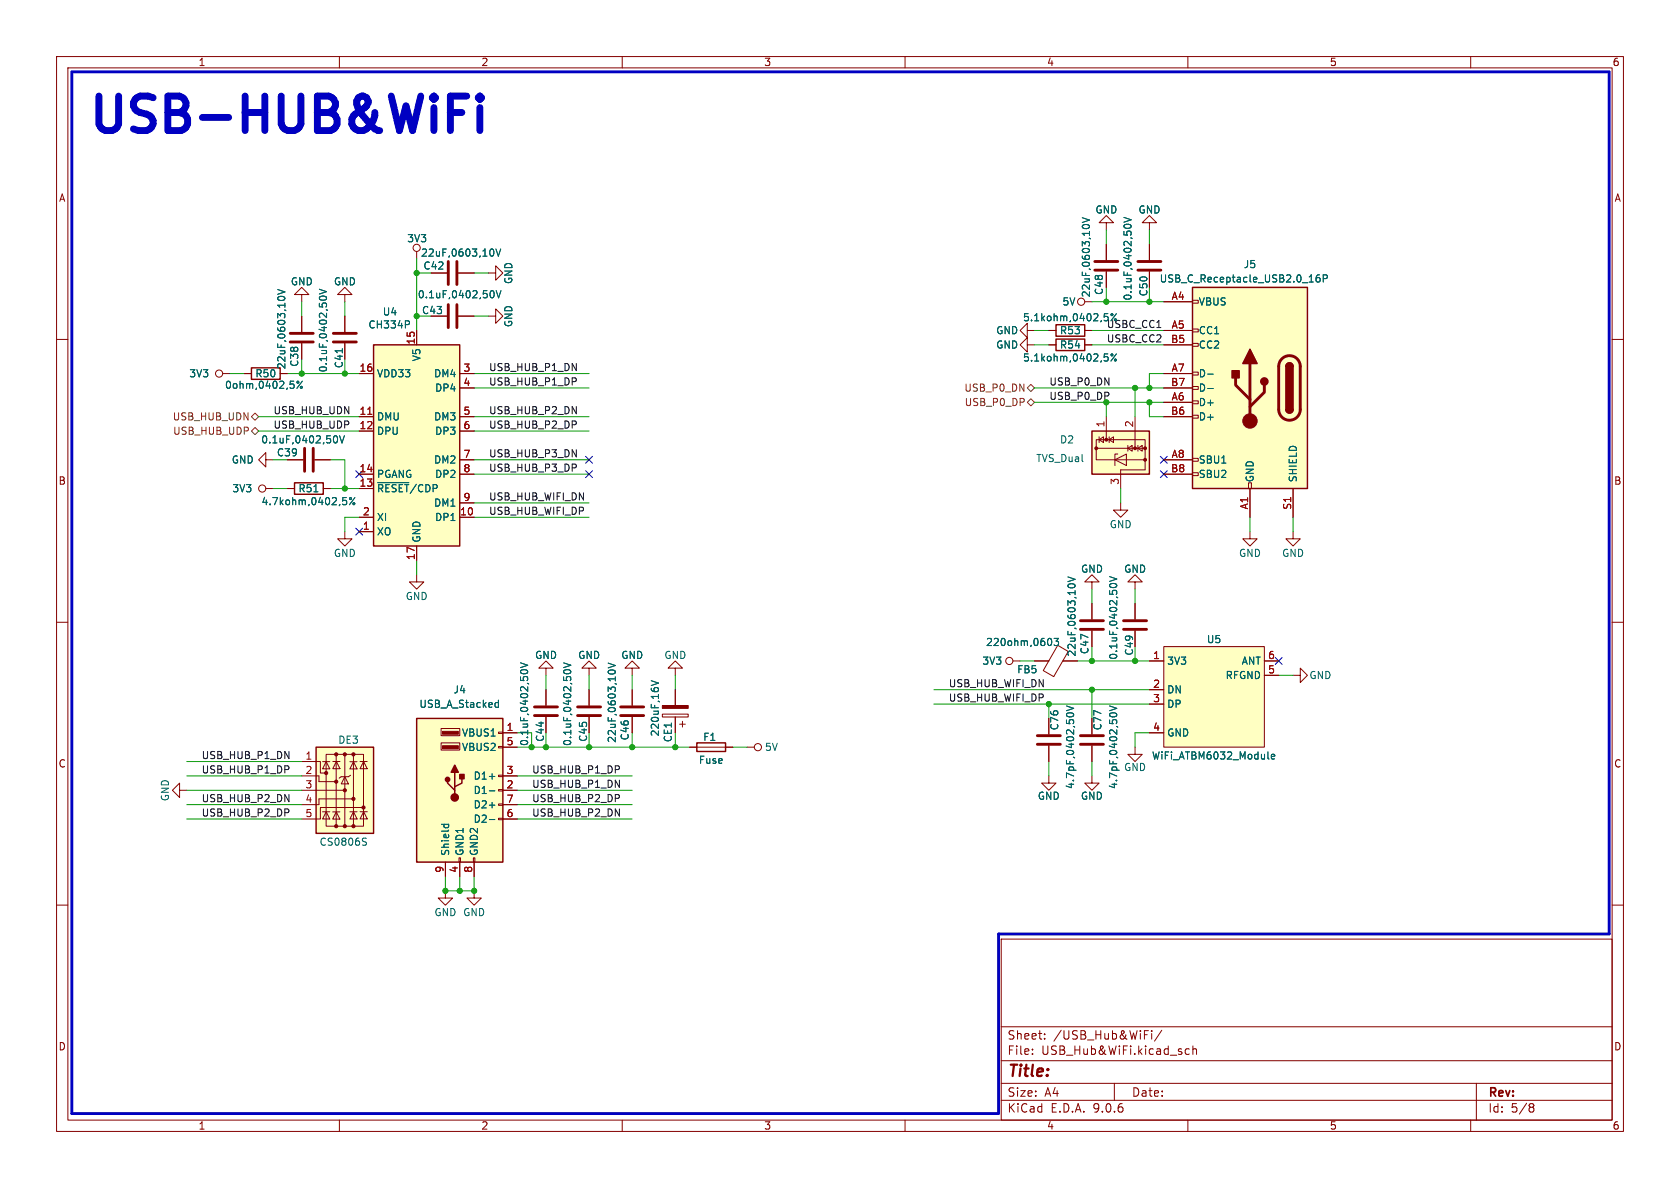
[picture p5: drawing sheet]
<svg xmlns="http://www.w3.org/2000/svg" width="297mm" height="210mm" viewBox="0 0 297 210" stroke-linecap="round" stroke-linejoin="round" font-family="sans-serif">
<g fill="none" stroke="#840000" stroke-width=".18">
<path d="M10 10h277v190h-277zM12 12h273v186h-273zM60 10v2M110 10v2M160 10v2M210 10v2M260 10v2M73.7 44.5v1.2M181.6 58.4v-1.2l-1.3 1.2 1.3 1.3v-1.3h1.3M10 60h2M285 60h2M47 81.3v-1.3l-1.3 1.3 1.3 1.3v-1.3h1.3"/>
<path d="M47 86.4h1.3M61 94v1.3h1.2l-1.2 1.2-1.3-1.2h1.3M221 94v1.3h1.2l-1.2 1.2-1.3-1.2h1.3M228.6 94v1.3h1.3l-1.3 1.2-1.3-1.2h1.3M10 110h2M228.6 119.4h1.3v-1.3l1.2 1.3-1.2 1.3v-1.3M285 110h2M10 160h2M177 166h108v32h-108zM285 160h2M60 198v2M110 198v2"/>
<path d="M160 198v2M177 194.5h108M177 191.5h108M177 187.5h108M177 181.5h108M182.5 186.3v.1M182.5 185.5v.1M184.7 183.6v.1M184.7 182.8v.1M197 191.5v3M202.3 182.2h.7M203.6 182.2v.1"/>
<path d="M203.6 182.7v1M205.4 182.1l-1.3 2M210 198v2M210.2 185.5l-.4-.1-.3 .3v.4l.2 .2h.5M210.9 185.5l.2-.1 .4 .1v.9M210.9 184.9v1.5M260 198v2M261 191.5v6.5M270.6 195.1l.4 .1 .2 .2-.3 .3M270.6 195.7h.3M270.9 195.7l.2 .2 .1 .4-.2 .2-.4 .1"/>
<circle cx="73.7" cy="43.8" r=".63"/>
<circle cx="46.4" cy="86.4" r=".63"/>
</g>
<path d="M55.9 132.1h10.1v15.2h-10.1z" fill="#ffffc2"/>
<g fill="none" stroke="#840000" stroke-width=".18">
<path d="M39.4 66h1.2M50.8 86.4h1.3M57.1 86.4h1.3M96.5 118.1h1.3l-1.3-1.3-1.3 1.3h1.3v1.3M193 102.9h1.3l-1.3-1.3-1.2 1.3h1.2v1.2M31.7 139.7v-1.3l-1.2 1.3 1.2 1.3v-1.3h1.3M53.3 134.6h3.3v2.1h1.1M53.3 137.2h3.1v1h3M53.3 139.7h7.7M57 134.6h1.3M57.7 133.4h6.6v12.7h-6.6zM57.7 134.6l.6 1.3h-1.3z"/>
<path d="M58.8 134.6h1.3M59.4 133.4v12.7M59.5 134.6l.6 1.3h-1.3zM61 133.4v12.7M61 137.3l.6 1.3h-1.3zM61.9 134.7h1.2M62 137l-.4 .3h-1.3l-.4 .3M62.5 133.4v12.7M62.5 134.7l.6 1.2h-1.2zM63.6 134.6h1.3M64.3 134.6l.6 1.3h-1.3zM96.5 121.9v2.8"/>
<path d="M96.5 126.7v2.8M185.4 137.2v1.2h1.3l-1.3 1.3-1.3-1.3h1.3M185.4 127v2.8M185.4 131.8v2.8M193 137.2v1.2h1.3l-1.3 1.3-1.2-1.3h1.2M193 127v2.8M193 131.8v2.8M200.7 132.1v1.3h1.2l-1.2 1.2-1.3-1.2h1.3M57 143.5h1.3M57.7 143.5l.6 1.3h-1.3zM58.8 143.5h1.3M59.4 143.5l.7 1.3h-1.3z"/>
<path d="M61.9 143.5h1.2M62.5 141.2h-6.1v1h-3.1M62.5 143.5l.6 1.3h-1.2zM63.7 143.5h1.2M64.3 142.7h-7.7v2.1h-3.3M64.3 143.5l.6 1.3h-1.2zM78.7 157.5v1.3h1.3l-1.3 1.2-1.2-1.2h1.2M83.8 157.5v1.3h1.3l-1.3 1.2-1.3-1.2h1.3"/>
<circle cx="38.7" cy="66" r=".63"/>
</g>
<path d="M52.1 85.3h5v2.1h-5zM55.9 132.1h10.1v15.2h-10.1z" fill="none" stroke="#840000" stroke-width=".25"/>
<g fill="#840000" stroke="#840000" stroke-width=".18">
<circle cx="57.7" cy="136.7" r=".28"/>
<circle cx="59.4" cy="133.4" r=".28"/>
<circle cx="59.4" cy="138.2" r=".28"/>
<circle cx="59.4" cy="146.1" r=".28"/>
<circle cx="61" cy="133.4" r=".28"/>
<circle cx="61" cy="139.7" r=".28"/>
<circle cx="61" cy="146.1" r=".28"/>
<circle cx="62.5" cy="133.4" r=".28"/>
<circle cx="62.5" cy="141.2" r=".28"/>
<circle cx="62.5" cy="146.1" r=".28"/>
<circle cx="64.3" cy="142.7" r=".28"/>
</g>
<g fill="none" stroke="#006464" stroke-width=".18">
<path d="M55.5 86.9h.7M60.6 88h.6M60.7 88.4h.4l.2 .3-.1 .5h-.5M62.7 88l-.9 1.2M92 118.8a.68 .68 0 0 1 .7-.4 .68 .68 0 0 1 .6 .4M92 117.2l1.3 .4-1.3 .4M188.5 126.4a.68 .68 0 0 1 .7-.4 .68 .68 0 0 1 .6 .4M188.5 124.8l1.3 .4-1.3 .4M196.2 126.4a.68 .68 0 0 1 .6-.4 .68 .68 0 0 1 .6 .4M196.2 124.8l1.2 .4-1.2 .4M64.3 148.8l.4 .1 .1 .3-.3 .2h-.3M64.3 148.2h.5"/>
<circle cx="62" cy="88.1" r=".18"/>
<circle cx="62.6" cy="89" r=".18"/>
</g>
<path d="M94.5 125h4.1M94.5 126.5h4.1M183.4 131.6h4.1M183.4 130h4.1M191 131.6h4.1M191 130h4.1" fill="none" stroke="#840000" stroke-width=".51"/>
<path d="M193 76.2h10.2v7.6h-10.2z" fill="#ffffc2"/>
<path d="M44.4 65h5.1v2.1h-5.1zM193 76.2h10.2v7.6h-10.2z" fill="none" stroke="#840000" stroke-width=".25"/>
<g fill="none" stroke="#840000" stroke-width=".18">
<path d="M43.2 66h1.2M49.5 66h1.3M193.8 77.7h8.6v3.6h-8.6zM193.8 79.2h8.6M194.3 77.7l.8-.5v1zM194.3 77.2v1M195.6 73.7v4M196.1 77.7l.7-.5v1zM196.1 77.2v1M199.4 79.2l.8-.5v1.1zM199.4 78.7v1.1M200.7 73.7v5.5"/>
<path d="M201.2 79.2l.7-.5v1.1zM201.2 78.7v1.1M197.1 81.3l2-1v2zM197.6 80.3h-.5v2M202.4 81.3v1.8h-4.3v3.3M193 106.7v2.8M193 111.5v2.8M200.7 102.9h1.2l-1.2-1.3-1.3 1.3h1.3v1.2M200.7 106.7v2.8M200.7 111.5v2.8"/>
</g>
<g fill="#840000" stroke="#840000" stroke-width=".18">
<circle cx="195.6" cy="77.7" r=".25"/>
<circle cx="193.8" cy="79.2" r=".25"/>
<circle cx="200.7" cy="79.2" r=".25"/>
<circle cx="202.4" cy="79.2" r=".25"/>
<circle cx="202.4" cy="81.3" r=".25"/>
</g>
<g fill="none" stroke="#006464" stroke-width=".18">
<path d="M53.4 67.4l-.9 1.3M188.8 103.6a.68 .68 0 0 1 .6-.4 .68 .68 0 0 1 .7 .4M188.8 102l1.3 .4-1.3 .4M196.2 103.6a.68 .68 0 0 1 .6-.5 .68 .68 0 0 1 .6 .5M196.2 101.9l1.2 .5-1.2 .4"/>
<circle cx="52.7" cy="67.6" r=".18"/>
<circle cx="53.3" cy="68.5" r=".18"/>
</g>
<path d="M191 109.7h4.1M191 111.3h4.1M198.6 109.7h4.1M198.6 111.3h4.1" fill="none" stroke="#840000" stroke-width=".51"/>
<path d="M66 61h15.3v35.5h-15.3z" fill="#ffffc2"/>
<path d="M186.7 59.9h5.1v2.1h-5.1zM66 61h15.3v35.5h-15.3z" fill="none" stroke="#840000" stroke-width=".25"/>
<g fill="none" stroke="#840000" stroke-width=".18">
<path d="M73.7 58.4v2.6M191.8 53.3h1.2M63.5 66h2.5M63.5 73.7h2.5M63.5 76.2h2.5M81.3 66h2.5M81.3 73.7h2.5M81.3 76.2h2.5M81.3 68.6h2.5M185.4 61h1.3M191.8 61h1.2M63.5 83.8h2.5"/>
<path d="M63.5 86.4h2.5M63.5 91.4h2.5M63.5 94h2.5M73.7 96.5v2.6M81.3 83.8h2.5M81.3 91.4h2.5M81.3 81.3h2.5M81.3 88.9h2.5M198.1 88.9v1.3h1.3l-1.3 1.2-1.3-1.2h1.3M182.9 116.8h2.5M187 114.1l1.8 1.1-2.5 4.4-1.9-1.1zM187.9 116.8h2.6"/>
<circle cx="191.1" cy="53.3" r=".63"/>
</g>
<path d="M65 73.2h.7" fill="none" stroke="#a90000" stroke-width=".18"/>
<g fill="none" stroke="#006464" stroke-width=".18">
<path d="M72.2 56.7l.2 .3-.1 .3-.1 .1M195.2 62.6h.7M195.4 63h.3l.2 .3-.1 .5h-.4M197.4 62.6l-1 1.2M66.8 85.3h5.5M185.5 112.8a.68 .68 0 0 1 .4 .7 .68 .68 0 0 1-.4 .6M186.4 112.8h.7l-.4 .5 .4 .2v.5l-.2 .1-.5-.1"/>
<circle cx="196.6" cy="62.7" r=".18"/>
<circle cx="197.2" cy="63.6" r=".18"/>
</g>
<path d="M205.7 114.3h17.8v17.8h-17.8z" fill="#ffffc2"/>
<path d="M185.4 58.4h1.3M191.8 58.4h1.2M203.2 116.8h2.5M205.7 114.3h17.8v17.8h-17.8zM223.5 116.8h2.6M223.5 119.4h2.6M203.2 121.9h2.5M203.2 124.5h2.5M203.2 129.5h2.5" fill="none" stroke="#840000" stroke-width=".18"/>
<g fill="none" stroke="#006464" stroke-width=".18">
<path d="M195.2 55.4h.7M195.4 55.9h.3l.2 .3M197.4 55.4l-1 1.3M224.2 134.1l.1 .1M224.8 133.8l.6-.2-.1-.2-.4-.1-.1 .2v.6h.5"/>
<circle cx="196.6" cy="55.6" r=".18"/>
</g>
<path d="M186.7 57.4h5.1v2h-5.1z" fill="none" stroke="#840000" stroke-width=".25"/>
<path d="M73.7 127h15.2v25.4h-15.2z" fill="#ffffc2"/>
<path d="M73.7 127h15.2v25.4h-15.2zM79.1 137.8v.6l1.3 1.3v.6M80.4 136.5v2.6M81.7 137.2v1.2l-1.3 .7v.6" fill="none" stroke="#840000" stroke-width=".25"/>
<g fill="#840000" stroke="#840000" stroke-width=".25">
<path d="M80.4 135.3l.6 1.2h-1.2z"/>
<path d="M81.3 136.9h.7v.8h-.7z"/>
<circle cx="79.1" cy="137.8" r=".38"/>
<circle cx="80.4" cy="141" r=".63"/>
</g>
<g fill="#840000" stroke="#840000" stroke-width=".18">
<path d="M78.2 129.3h2.8v.5h-2.8z"/>
<path d="M78.2 131.8h2.8v.5h-2.8z"/>
</g>
<g fill="none" stroke="#840000" stroke-width=".18">
<path d="M195.6 39.4h1.2l-1.2-1.3-1.3 1.3h1.3v1.2M203.2 39.4h1.3l-1.3-1.3-1.3 1.3h1.3v1.2M53.3 52.1h1.3l-1.3-1.3-1.2 1.3h1.2v1.2M53.3 55.9v2.8M61 52.1h1.2l-1.2-1.3-1.3 1.3h1.3v1.2M61 55.9v2.8M76.2 55.9h2.8M76.2 48.3h2.8M81 55.9h2.8M81 48.3h2.8M195.6 43.2v2.8M195.6 48v2.8"/>
<path d="M203.2 43.2v2.8M203.2 48v2.8M53.3 60.7v2.8M61 60.7v2.8M181.6 61v-1.3l-1.3 1.3 1.3 1.2v-1.2h1.3M104.1 118.1h1.3l-1.3-1.3-1.2 1.3h1.2v1.3M111.8 118.1h1.2l-1.2-1.3-1.3 1.3h1.3v1.3M78 128.8h3.3v1.2h-3.3zM78 131.3h3.3v1.3h-3.3zM88.1 129.4h.8v.3h-.8zM88.1 132h.8v.2h-.8zM88.1 137h.8v.3h-.8z"/>
<path d="M88.1 139.6h.8v.2h-.8zM88.9 129.5h2.5M88.9 132.1h2.5M88.9 137.2h2.5M88.9 139.7h2.5M104.1 121.9v2.8M104.1 126.7v2.8M111.8 121.9v2.8M111.8 126.7v2.8M78.7 152.4v2.5M81.2 151.6h.2v.8h-.2zM81.3 152.4v2.5"/>
<path d="M83.7 151.6h.2v.8h-.2zM83.8 152.4v2.5M88.1 142.1h.8v.3h-.8zM88.1 144.7h.8v.2h-.8zM88.9 142.2h2.5M88.9 144.8h2.5"/>
</g>
<g fill="none" stroke="#006464" stroke-width=".18">
<path d="M191.3 38.5l1.3 .4-1.3 .4M198.7 38.4l1.3 .5-1.3 .4M49.1 52.8a.68 .68 0 0 1 .6-.4 .68 .68 0 0 1 .7 .4M49.1 51.2l1.3 .4-1.3 .4M56.5 52.8a.68 .68 0 0 1 .6-.5 .68 .68 0 0 1 .6 .5M56.5 51.1l1.2 .5-1.2 .4M86.9 44a.68 .68 0 0 1 .4 .6 .68 .68 0 0 1-.4 .7M86.9 51.4a.68 .68 0 0 1 .5 .6 .68 .68 0 0 1-.5 .6M87.7 44l.4 1.3 .4-1.3M87.7 51.4l.4 1.2 .5-1.2M191.3 40.1a.68 .68 0 0 1 .7-.4 .68 .68 0 0 1 .6 .4M198.7 40.1a.68 .68 0 0 1 .6-.5 .68 .68 0 0 1 .7 .5"/>
<path d="M60.5 61.6v.8M99.6 118.8a.68 .68 0 0 1 .7-.4 .68 .68 0 0 1 .6 .4M99.6 117.2l1.3 .4-1.3 .4M107.5 118.9a.68 .68 0 0 1 .6-.5 .68 .68 0 0 1 .7 .5M107.5 117.2l1.3 .4-1.3 .5M86.5 137.3h1M86.5 139.8h1M87.6 125h.5M87.6 124.3h.5M88.1 123.8v1.2M78 145.7h1.3M78.5 145.7v.4"/>
<path d="M79.3 145.7v.4M86.5 142.3h1M86.5 144.9h1"/>
</g>
<g fill="none" stroke="#840000" stroke-width=".51">
<path d="M51.3 58.9h4.1M58.9 58.9h4.1M79.2 46.2v4.1M79.2 53.8v4.1M80.8 46.2v4.1M80.8 53.8v4.1M193.5 46.2h4.1M193.5 47.8h4.1M201.2 46.2h4M201.2 47.8h4M51.3 60.5h4.1M58.9 60.5h4.1"/>
<path d="M102.1 125h4.1M102.1 126.5h4.1M109.7 125h4.1M109.7 126.5h4.1"/>
</g>
<path d="M210.8 50.8h20.3v35.6h-20.3z" fill="#ffffc2"/>
<g fill="none" stroke="#840000" stroke-width=".18">
<path d="M53.3 55.9v2.8M61 55.9v2.8M73.7 58.4v2.6M76.2 55.9h2.8M76.2 48.3h2.8M81 55.9h2.8M81 48.3h2.8M86.4 55.9h1.2v-1.3l1.3 1.3-1.3 1.3v-1.3M86.4 48.3h1.2v-1.3l1.3 1.3-1.3 1.2v-1.2M185.4 58.4h1.3M191.8 58.4h1.2M195.6 43.2v2.8"/>
<path d="M195.6 48v2.8M203.2 43.2v2.8M203.2 48v2.8M205.7 53.3h5.1M205.7 58.4h5.1M210.8 53.1h1v.5h-1zM210.8 58.2h1v.5h-1zM43.2 66h1.2M49.5 66h1.3M53.3 60.7v2.8M61 60.7v2.8M63.5 66h2.5"/>
<path d="M63.5 73.7h2.5M63.5 76.2h2.5M81.3 66h2.5M81.3 68.6h2.5M81.3 73.7h2.5M81.3 76.2h2.5M185.4 61h1.3M191.8 61h1.2M205.7 61h5.1M205.7 66h5.1M205.7 68.6h5.1M205.7 71.1h5.1"/>
<path d="M205.7 73.7h5.1M210.8 60.7h1v.5h-1zM210.8 65.8h1v.5h-1zM210.8 68.3h1v.5h-1zM210.8 70.9h1v.5h-1zM210.8 73.4h1v.5h-1zM50.8 81.3h2.8M50.8 86.4h1.3M55.6 81.3h2.8M57.1 86.4h1.3M63.5 83.8h2.5M63.5 86.4h2.5"/>
<path d="M63.5 91.4h2.5M63.5 94h2.5M73.7 96.5v2.6M81.3 81.3h2.5M81.3 83.8h2.5M81.3 91.4h2.5M81.3 88.9h2.5M205.7 81.3h5.1M205.7 83.8h5.1M210.8 81h1v.5h-1zM210.8 83.6h1v.5h-1zM220.7 85.3h.5v1.1h-.5z"/>
<path d="M221 86.4v5M228.6 86.4v5M73.7 101.6v1.3h1.2l-1.2 1.2-1.3-1.2h1.3M119.4 118.1h1.2l-1.2-1.3-1.3 1.3h1.3v1.3M179.1 116.8h1.2M182.9 116.8h2.5M188 116.8h2.5M193 106.7v2.8M193 111.5v2.8M200.7 106.7v2.8M200.7 111.5v2.8M203.2 116.8h2.5"/>
<path d="M223.5 116.8h2.6M223.5 119.4h2.6M88.9 132.1h2.5M88.9 129.5h2.5M88.9 137.2h2.5M88.9 139.7h2.5M96.5 121.9v2.8M96.5 126.7v2.8M104.1 121.9v2.8M104.1 126.7v2.8M111.8 121.9v2.8M111.8 126.7v2.8"/>
<path d="M117.1 126.2h4.6v.5h-4.6zM119.4 121.9v2.8M119.4 126.7v2.8M120.1 128h1.1M120.6 127.5v1M121.9 132.1h7.6M132.1 132.1h1.2M185.4 127v2.8M185.4 131.8v2.8M193 127v2.8M193 131.8v2.8M203.2 121.9h2.5"/>
<path d="M203.2 124.5h2.5M203.2 129.5h2.5M78.7 152.4v2.5M81.3 152.4v2.5M83.8 152.4v2.5M88.9 142.2h2.5M88.9 144.8h2.5"/>
<circle cx="178.4" cy="116.8" r=".63"/>
<circle cx="134" cy="132.1" r=".63"/>
</g>
<path d="M210.8 50.8h20.3v35.6h-20.3zM227.3 64.8a.64 .64 0 0 1 .7-.7 .64 .64 0 0 1 .6 .7M227.3 72.4a.64 .64 0 0 0 .7 .6 .64 .64 0 0 0 .6-.6M123.2 131.3h5.1v1.5h-5.1z" fill="none" stroke="#840000" stroke-width=".25"/>
<path d="M53.8 79.2v4.1M55.4 79.2v4.1M218.4 66.8v1.3l2.6 2.5M221 64.3v10.1M223.5 68.1v1.2l-2.5 2.6M226.6 63.4a1.9 1.9 0 0 1 2.1-.4 1.9 1.9 0 0 1 1.2 1.8v7.6a1.91 1.91 0 0 1-1.9 1.9 1.91 1.91 0 0 1-1.9-1.9v-7.8l.1-.6z" fill="none" stroke="#840000" stroke-width=".51"/>
<g fill="#840000" stroke="#840000" stroke-width=".25">
<path d="M227.3 64.8h1.3v7.6h-1.3z"/>
<path d="M227.5 64.3a.64 .64 0 0 1 .7-.1 .64 .64 0 0 1 .4 .6h-1.3z"/>
<path d="M227.3 72.4h1.3a.64 .64 0 0 1-.6 .6 .64 .64 0 0 1-.7-.6z"/>
<path d="M221 61.7l1.2 2.6h-2.5z"/>
<path d="M217.8 65.5h1.3v1.3h-1.3z"/>
<circle cx="223.5" cy="67.4" r=".63"/>
</g>
<g fill="#840000" stroke="#840000" stroke-width=".18">
<path d="M117.1 124.7h4.6v.5h-4.6z"/>
<circle cx="221" cy="74.4" r="1.27"/>
</g>
<g fill="none" stroke="#006464" stroke-width=".18">
<path d="M191.3 38.5l1.3 .4-1.3 .4M198.7 38.4l1.3 .5-1.3 .4M49.1 52.8a.68 .68 0 0 1 .6-.4 .68 .68 0 0 1 .7 .4M49.1 51.2l1.3 .4-1.3 .4M56.5 52.8a.68 .68 0 0 1 .6-.5 .68 .68 0 0 1 .6 .5M56.5 51.1l1.2 .5-1.2 .4M72.2 56.7l.2 .3-.1 .3-.1 .1M86.9 44a.68 .68 0 0 1 .4 .6 .68 .68 0 0 1-.4 .7M86.9 51.4a.68 .68 0 0 1 .5 .6 .68 .68 0 0 1-.5 .6M87.7 44l.4 1.3 .4-1.3M87.7 51.4l.4 1.2 .5-1.2M191.3 40.1a.68 .68 0 0 1 .7-.4 .68 .68 0 0 1 .6 .4"/>
<path d="M195.2 55.4h.7M195.4 55.9h.3l.2 .3M197.4 55.4l-1 1.3M198.7 40.1a.68 .68 0 0 1 .6-.5 .68 .68 0 0 1 .7 .5M233.3 48.6h-.4a.86 .86 0 0 0 0 1.3l.4-.2 .1-.4-.3-.2h-.2l-.2 .2M233.9 49.3l.6-.1 .2-.2-.1-.3-.7-.1v1.3M53.4 67.4l-.9 1.3M59.2 77a.68 .68 0 0 1 .5 .7 .68 .68 0 0 1-.5 .6M60 77l.5 1.3 .4-1.3M60.5 61.6v.8M195.2 62.6h.7M195.4 63h.3l.2 .3-.1 .5h-.4"/>
<path d="M197.4 62.6l-1 1.2M213.5 66.1h1M213.5 68.7h1M55.5 86.9h.7M60.6 88h.6M60.7 88.4h.4l.2 .3-.1 .5h-.5M62.7 88l-.9 1.2M66.8 85.3h5.5M92 118.8a.68 .68 0 0 1 .7-.4 .68 .68 0 0 1 .6 .4M92 117.2l1.3 .4-1.3 .4M99.6 118.8a.68 .68 0 0 1 .7-.4 .68 .68 0 0 1 .6 .4M99.6 117.2l1.3 .4-1.3 .4"/>
<path d="M107.5 118.9a.68 .68 0 0 1 .6-.5 .68 .68 0 0 1 .7 .5M107.5 117.2l1.3 .4-1.3 .5M185.5 112.8a.68 .68 0 0 1 .4 .7 .68 .68 0 0 1-.4 .6M186.4 112.8h.7l-.4 .5 .4 .2v.5l-.2 .1-.5-.1M188.8 103.6a.68 .68 0 0 1 .6-.4 .68 .68 0 0 1 .7 .4M188.8 102l1.3 .4-1.3 .4M196.2 103.6a.68 .68 0 0 1 .6-.5 .68 .68 0 0 1 .6 .5M196.2 101.9l1.2 .5-1.2 .4M86.5 137.3h1M86.5 139.8h1M87.6 125h.5M87.6 124.3h.5"/>
<path d="M88.1 123.8v1.2M115.1 120.3l1.3 .5-1.3 .4M188.5 126.4a.68 .68 0 0 1 .7-.4 .68 .68 0 0 1 .6 .4M188.5 124.8l1.3 .4-1.3 .4M196.2 126.4a.68 .68 0 0 1 .6-.4 .68 .68 0 0 1 .6 .4M196.2 124.8l1.2 .4-1.2 .4M224.2 134.1l.1 .1M224.8 133.8l.6-.2-.1-.2-.4-.1-.1 .2v.6h.5M78 145.7h1.3M78.5 145.7v.4M79.3 145.7v.4M86.5 142.3h1"/>
<path d="M86.5 144.9h1"/>
<circle cx="196.6" cy="55.6" r=".18"/>
<circle cx="52.7" cy="67.6" r=".18"/>
<circle cx="53.3" cy="68.5" r=".18"/>
<circle cx="196.6" cy="62.7" r=".18"/>
<circle cx="197.2" cy="63.6" r=".18"/>
<circle cx="62" cy="88.1" r=".18"/>
<circle cx="62.6" cy="89" r=".18"/>
</g>
<path d="M44.4 73.7l.7-.7 .6 .7-.6 .6zM44.4 76.2l.7-.6 .6 .6-.6 .6zM181.6 71.1l.6-.6 .7 .6-.7 .7zM181.6 68.6l.6-.7 .7 .7-.7 .6z" fill="none" stroke="#725600" stroke-width=".18"/>
<path d="M101.8 74.5v.5M101.8 66.9v.4M101.8 82.2v.4M51 135.5v.4M109.4 135.5v.4M51 143.1v.4M109.4 140.6v.4" fill="none" stroke="#0f0f0f" stroke-width=".18"/>
<path d="M12.7 12.7h271.8v152.4h-108v31.8h-163.8z" fill="none" stroke="#0000c2" stroke-width=".51"/>
<g fill="none" stroke="#009600" stroke-width=".18">
<path d="M53.3 53.3v2.6M61 53.3v2.6M73.7 48.3h2.5M73.7 45.7v12.7M73.7 55.9h2.5M83.8 48.3h2.6M83.8 55.9h2.6M182.9 58.4h2.5M193 58.4h12.7M193 53.3h12.7M195.6 40.6v2.6M195.6 50.8v2.5"/>
<path d="M203.2 40.6v2.6M203.2 50.8v2.5M40.6 66h2.6M45.7 73.7h17.8M45.7 76.2h17.8M50.8 66h12.7M53.3 63.5v2.5M61 63.5v2.5M83.8 66h20.3M83.8 68.6h20.3M83.8 73.7h20.3M83.8 76.2h20.3"/>
<path d="M182.9 61h2.5M182.9 71.1h22.8M182.9 68.6h22.8M193 61h12.7M195.6 71.1v2.6M200.7 68.6v5.1M203.2 71.1v2.6h2.5M205.7 66h-2.5v2.6M48.3 81.3h2.5M48.3 86.4h2.5M58.4 81.3h2.6v5.1M58.4 86.4h5.1"/>
<path d="M63.5 91.4h-2.5v2.6M73.7 99.1v2.5M83.8 91.4h20.3M83.8 81.3h20.3M83.8 88.9h20.3M83.8 83.8h20.3M198.1 86.4v2.5M221 91.4v2.6M228.6 91.4v2.6M96.5 119.4v2.5M104.1 119.4v2.5M111.8 119.4v2.5"/>
<path d="M119.4 119.4v2.5M180.3 116.8h2.6M190.5 116.8h12.7M193 104.1v2.6M193 114.3v2.5M200.7 104.1v2.6M200.7 114.3v2.5M226.1 119.4h2.5M33 137.2h20.3M33 139.7h20.3M33 134.6h20.3M91.4 137.2h20.4"/>
<path d="M91.4 139.7h20.4M91.4 132.1h30.5M91.4 129.5h2.6M96.5 129.5v2.6M104.1 129.5v2.6M111.8 129.5v2.6M119.4 129.5v2.6M129.5 132.1h2.6M165.1 124.5h38.1M165.1 121.9h38.1M185.4 124.5v2.5M185.4 134.6v2.6"/>
<path d="M193 121.9v5.1M193 134.6v2.6M203.2 129.5h-2.5v2.6M33 144.8h20.3M33 142.2h20.3M78.7 154.9v2.6h5.1v-2.6M81.3 154.9v2.6M91.4 144.8h20.4M91.4 142.2h20.4"/>
</g>
<g fill="none" stroke="#000084" stroke-width=".18">
<path d="M62.9 83.2l1.2 1.2M62.9 93.4l1.2 1.2M64.1 83.2l-1.2 1.2M64.1 93.4l-1.2 1.2M103.5 83.2l1.2 1.2M103.5 80.7l1.2 1.2M104.7 83.2l-1.2 1.2M104.7 80.7l-1.2 1.2M205.1 83.2l1.2 1.2M205.1 80.7l1.2 1.2M206.3 83.2l-1.2 1.2M206.3 80.7l-1.2 1.2"/>
<path d="M225.5 116.2l1.2 1.2M226.7 116.2l-1.2 1.2"/>
</g>
<path d="M79.6 19.9h2M79.6 17h2.9M84.8 17v.6M84.8 19v4.1M84.8 17l-.3 .3 .3 .3M84.8 17l.3 .3-.3 .3" fill="none" stroke="#0000c2" stroke-width="1.2"/>
<path d="M65 73.2h.7" fill="none" stroke="#a90000" stroke-width=".18"/>
<g fill="#009600" stroke="#009600" stroke-width=".18">
<circle cx="73.7" cy="48.3" r=".46"/>
<circle cx="61" cy="86.4" r=".46"/>
<circle cx="61" cy="66" r=".46"/>
<circle cx="73.7" cy="55.9" r=".46"/>
<circle cx="53.3" cy="66" r=".46"/>
<circle cx="83.8" cy="157.5" r=".46"/>
<circle cx="96.5" cy="132.1" r=".46"/>
<circle cx="94" cy="132.1" r=".46"/>
<circle cx="78.7" cy="157.5" r=".46"/>
<circle cx="81.3" cy="157.5" r=".46"/>
<circle cx="104.1" cy="132.1" r=".46"/>
<circle cx="111.8" cy="132.1" r=".46"/>
<circle cx="193" cy="121.9" r=".46"/>
<circle cx="185.4" cy="124.5" r=".46"/>
<circle cx="193" cy="116.8" r=".46"/>
<circle cx="200.7" cy="116.8" r=".46"/>
<circle cx="119.4" cy="132.1" r=".46"/>
<circle cx="195.6" cy="53.3" r=".46"/>
<circle cx="203.2" cy="71.1" r=".46"/>
<circle cx="203.2" cy="68.6" r=".46"/>
<circle cx="200.7" cy="68.6" r=".46"/>
<circle cx="203.2" cy="53.3" r=".46"/>
</g>
<text font-size="8.5" fill="#0000c2" x="15.2" y="25.2">USB-HUB&amp;WiFi</text>
<text font-size="2.8" fill="#840000" x="178" y="190.9">Title:</text>
<g font-size="2.1" fill="#840000">
<text x="178" y="184">Sheet:</text>
<text x="186.2" y="184">/USB_Hub&amp;WiFi/</text>
<text x="178" y="186.7">File:</text>
<text x="184.1" y="186.7">USB_Hub&amp;WiFi.kicad_sch</text>
<text x="178" y="196.9">KiCad</text>
<text x="178" y="194.1">Size:</text>
<text x="184.7" y="194.1">A4</text>
<text x="185.7" y="196.9">E.D.A.</text>
<text x="193.3" y="196.9">9.0.6</text>
<text x="200" y="194.1">Date:</text>
<text x="263" y="194.3">Rev:</text>
<text x="263" y="196.9">Id:</text>
<text x="267.1" y="196.9">5/8</text>
</g>
<g font-size="1.8" fill="#840000">
<text x="35" y="11.9">1</text>
<text x="85" y="11.9">2</text>
<text x="135" y="11.9">3</text>
<text x="185" y="11.9">4</text>
<text x="235" y="11.9">5</text>
<text x="285" y="11.9">6</text>
<text x="10.3" y="35.9">A</text>
<text x="285.3" y="35.9">A</text>
<text x="10.3" y="85.9">B</text>
<text x="285.3" y="85.9">B</text>
<text x="10.3" y="135.9">C</text>
<text x="285.3" y="135.9">C</text>
<text x="10.3" y="185.9">D</text>
<text x="285.3" y="185.9">D</text>
<text x="35" y="199.9">1</text>
<text x="85" y="199.9">2</text>
<text x="135" y="199.9">3</text>
<text x="185" y="199.9">4</text>
<text x="235" y="199.9">5</text>
<text x="285" y="199.9">6</text>
</g>
<g font-size="1.8" fill="#006464">
<text x="193.6" y="37.9">GND</text>
<text x="201.2" y="37.9">GND</text>
<text x="71.9" y="43">3V3</text>
<text x="74.3" y="45.6">22uF,0603,10V</text>
<text x="74.8" y="47.9">C42</text>
<text x="219.8" y="47.6">J5</text>
<text x="51.3" y="50.6">GND</text>
<text x="58.9" y="50.6">GND</text>
<text x="73.8" y="52.9">0.1uF,0402,50V</text>
<text x="90.8" y="50.3" transform="rotate(-90 90.8 50.3)">GND</text>
<text x="192.9" y="52.7" transform="rotate(-90 192.9 52.7)">22uF,0603,10V</text>
<text x="195.2" y="52.2" transform="rotate(-90 195.2 52.2)">C48</text>
<text x="200.3" y="53.2" transform="rotate(-90 200.3 53.2)">0.1uF,0402,50V</text>
<text x="203" y="52.5" transform="rotate(-90 203 52.5)">C50</text>
<text x="204.9" y="50.1">USB_C_Receptacle_USB2.0_16P</text>
<text x="65" y="58.3">CH334P</text>
<text x="67.6" y="56">U4</text>
<text x="74.5" y="55.7">C43</text>
<text x="90.8" y="57.9" transform="rotate(-90 90.8 57.9)">GND</text>
<text x="176" y="59.3">GND</text>
<text x="180.8" y="57">5.1kohm,0402,5%</text>
<text x="187.3" y="59.3">R53</text>
<text x="187.7" y="54.2">5V</text>
<text x="195.6" y="58.1">USBC_CC1</text>
<text x="211.8" y="54.2">VBUS</text>
<text x="211.8" y="59.3">CC1</text>
<text x="50.6" y="65.4" transform="rotate(-90 50.6 65.4)">22uF,0603,10V</text>
<text x="52.9" y="64.9" transform="rotate(-90 52.9 64.9)">C38</text>
<text x="58" y="65.9" transform="rotate(-90 58 65.9)">0.1uF,0402,50V</text>
<text x="60.8" y="65.2" transform="rotate(-90 60.8 65.2)">C41</text>
<text x="74.5" y="64" transform="rotate(-90 74.5 64)">V5</text>
<text x="176" y="61.8">GND</text>
<text x="180.8" y="64.1">5.1kohm,0402,5%</text>
<text x="187.3" y="61.8">R54</text>
<text x="211.8" y="61.8">CC2</text>
<text x="33.4" y="66.9">3V3</text>
<text x="39.7" y="68.9">0ohm,0402,5%</text>
<text x="45" y="66.9">R50</text>
<text x="66.5" y="66.9">VDD33</text>
<text x="76.6" y="66.9">DM4</text>
<text x="76.8" y="69.4">DP4</text>
<text x="211.8" y="66.9">D-</text>
<text x="211.8" y="69.4">D-</text>
<text x="211.8" y="72">D+</text>
<text x="66.5" y="74.5">DMU</text>
<text x="66.5" y="77.1">DPU</text>
<text x="76.6" y="74.5">DM3</text>
<text x="76.8" y="77.1">DP3</text>
<text x="211.8" y="74.5">D+</text>
<text x="40.9" y="82.1">GND</text>
<text x="46.1" y="78.6">0.1uF,0402,50V</text>
<text x="48.9" y="80.9">C39</text>
<text x="76.6" y="82.1">DM2</text>
<text x="183.1" y="81.9">TVS_Dual</text>
<text x="187.3" y="78.6">D2</text>
<text x="211.8" y="82.1">SBU1</text>
<text x="41" y="87.2">3V3</text>
<text x="46.1" y="89.5">4.7kohm,0402,5%</text>
<text x="52.7" y="87.2">R51</text>
<text x="66.5" y="84.7">PGANG</text>
<text x="66.5" y="87.2">~{RESET}/CDP</text>
<text x="76.6" y="89.8">DM1</text>
<text x="76.8" y="84.7">DP2</text>
<text x="211.8" y="84.7">SBU2</text>
<text x="221.8" y="85.3" transform="rotate(-90 221.8 85.3)">GND</text>
<text x="229.5" y="85.3" transform="rotate(-90 229.5 85.3)">SHIELD</text>
<text x="66.5" y="92.3">XI</text>
<text x="66.5" y="94.8">XO</text>
<text x="76.8" y="92.3">DP1</text>
<text x="196.1" y="93.6">GND</text>
<text x="58.9" y="98.7">GND</text>
<text x="74.5" y="96" transform="rotate(-90 74.5 96)">GND</text>
<text x="191" y="101.4">GND</text>
<text x="198.6" y="101.4">GND</text>
<text x="218.9" y="98.7">GND</text>
<text x="226.6" y="98.7">GND</text>
<text x="71.6" y="106.3">GND</text>
<text x="213.3" y="113.9">U5</text>
<text x="94.5" y="116.7">GND</text>
<text x="102.1" y="116.7">GND</text>
<text x="109.7" y="116.7">GND</text>
<text x="117.4" y="116.7">GND</text>
<text x="173.6" y="117.7">3V3</text>
<text x="174.2" y="114.4">220ohm,0603</text>
<text x="179.7" y="119.2">FB5</text>
<text x="190.3" y="116.2" transform="rotate(-90 190.3 116.2)">22uF,0603,10V</text>
<text x="192.6" y="115.7" transform="rotate(-90 192.6 115.7)">C47</text>
<text x="197.7" y="116.7" transform="rotate(-90 197.7 116.7)">0.1uF,0402,50V</text>
<text x="200.5" y="116" transform="rotate(-90 200.5 116)">C49</text>
<text x="206.2" y="117.7">3V3</text>
<text x="219.4" y="117.7">ANT</text>
<text x="74" y="125.3">USB_A_Stacked</text>
<text x="80.1" y="122.8">J4</text>
<text x="206.2" y="122.8">DN</text>
<text x="206.2" y="125.3">DP</text>
<text x="216.6" y="120.2">RFGND</text>
<text x="231.4" y="120.2">GND</text>
<text x="59.7" y="131.7">DE3</text>
<text x="81.6" y="130.4">VBUS1</text>
<text x="93.6" y="132" transform="rotate(-90 93.6 132)">0.1uF,0402,50V</text>
<text x="96.4" y="131.2" transform="rotate(-90 96.4 131.2)">C44</text>
<text x="101.2" y="132" transform="rotate(-90 101.2 132)">0.1uF,0402,50V</text>
<text x="104" y="131.2" transform="rotate(-90 104 131.2)">C45</text>
<text x="109.1" y="131.4" transform="rotate(-90 109.1 131.4)">22uF,0603,10V</text>
<text x="111.4" y="131" transform="rotate(-90 111.4 131)">C46</text>
<text x="116.7" y="130.3" transform="rotate(-90 116.7 130.3)">220uF,16V</text>
<text x="119" y="131.3" transform="rotate(-90 119 131.3)">CE1</text>
<text x="124.2" y="131.2">F1</text>
<text x="187.3" y="129.2" transform="rotate(-90 187.3 129.2)">C76</text>
<text x="194.9" y="129.2" transform="rotate(-90 194.9 129.2)">C77</text>
<text x="206.2" y="130.4">GND</text>
<text x="81.6" y="132.9">VBUS2</text>
<text x="123.5" y="135.2">Fuse</text>
<text x="135.1" y="132.9">5V</text>
<text x="198.6" y="136.5">GND</text>
<text x="203.6" y="134.5">WiFi_ATBM6032_Module</text>
<text x="30.1" y="141.7" transform="rotate(-90 30.1 141.7)">GND</text>
<text x="83.6" y="138">D1+</text>
<text x="83.6" y="140.6">D1-</text>
<text x="83.6" y="143.1">D2+</text>
<text x="183.4" y="141.6">GND</text>
<text x="190.1" y="139.6" transform="rotate(-90 190.1 139.6)">4.7pF,0402,50V</text>
<text x="191" y="141.6">GND</text>
<text x="197.7" y="139.6" transform="rotate(-90 197.7 139.6)">4.7pF,0402,50V</text>
<text x="56.4" y="149.7">CS0806S</text>
<text x="83.6" y="145.6">D2-</text>
<text x="79.6" y="151.4" transform="rotate(-90 79.6 151.4)">Shield</text>
<text x="82.1" y="151.4" transform="rotate(-90 82.1 151.4)">GND1</text>
<text x="84.7" y="151.4" transform="rotate(-90 84.7 151.4)">GND2</text>
<text x="76.7" y="162.2">GND GND</text>
</g>
<g font-size="1.8" fill="#a90000">
<text x="207" y="53.1">A4</text>
<text x="207" y="58.2">A5</text>
<text x="63.5" y="65.8">16</text>
<text x="73.4" y="61" transform="rotate(-90 73.4 61)">15</text>
<text x="81.8" y="65.8">3</text>
<text x="206.9" y="60.7">B5</text>
<text x="207" y="65.8">A7</text>
<text x="81.8" y="68.3">4</text>
<text x="206.9" y="68.3">B7</text>
<text x="207" y="70.9">A6</text>
<text x="63.5" y="73.4">11</text>
<text x="63.5" y="75.9">12</text>
<text x="81.8" y="73.4">5</text>
<text x="81.8" y="75.9">6</text>
<text x="195.3" y="75.6" transform="rotate(-90 195.3 75.6)">1</text>
<text x="200.4" y="75.6" transform="rotate(-90 200.4 75.6)">2</text>
<text x="206.9" y="73.4">B6</text>
<text x="63.5" y="83.6">14</text>
<text x="81.8" y="81">7</text>
<text x="81.8" y="83.6">8</text>
<text x="206.9" y="83.6">B8</text>
<text x="207" y="81">A8</text>
<text x="63.5" y="86.1">13</text>
<text x="81.8" y="88.6">9</text>
<text x="197.9" y="85.8" transform="rotate(-90 197.9 85.8)">3</text>
<text x="64.1" y="91.2">2</text>
<text x="64.1" y="93.7">1</text>
<text x="81.2" y="91.2">10</text>
<text x="220.7" y="90.2" transform="rotate(-90 220.7 90.2)">A1</text>
<text x="228.3" y="90.2" transform="rotate(-90 228.3 90.2)">S1</text>
<text x="73.4" y="99.1" transform="rotate(-90 73.4 99.1)">17</text>
<text x="203.8" y="116.6">1</text>
<text x="224.1" y="116.6">6</text>
<text x="224.1" y="119.1">5</text>
<text x="203.8" y="121.7">2</text>
<text x="203.8" y="124.2">3</text>
<text x="89.5" y="129.3">1</text>
<text x="89.5" y="131.8">5</text>
<text x="203.8" y="129.3">4</text>
<text x="53.9" y="134.4">1</text>
<text x="53.9" y="136.9">2</text>
<text x="89.5" y="136.9">3</text>
<text x="53.9" y="139.4">3</text>
<text x="53.9" y="142">4</text>
<text x="89.5" y="139.4">2</text>
<text x="89.5" y="142">7</text>
<text x="53.9" y="144.5">5</text>
<text x="89.5" y="144.5">6</text>
<text x="78.5" y="154.4" transform="rotate(-90 78.5 154.4)">9</text>
<text x="81" y="154.4" transform="rotate(-90 81 154.4)">4</text>
<text x="83.6" y="154.4" transform="rotate(-90 83.6 154.4)">8</text>
</g>
<g font-size="1.8" fill="#0f0f0f">
<text x="86.4" y="65.7">USB_HUB_P1_DN</text>
<text x="195.6" y="60.6">USBC_CC2</text>
<text x="86.4" y="68.2">USB_HUB_P1_DP</text>
<text x="185.4" y="68.2">USB_P0_DN</text>
<text x="48.3" y="73.3">USB_HUB_UDN</text>
<text x="48.3" y="75.9">USB_HUB_UDP</text>
<text x="86.4" y="75.9">USB_HUB_P2_DP</text>
<text x="86.4" y="73.3">USB_HUB_P2_DN</text>
<text x="86.4" y="83.5">USB_HUB_P3_DP</text>
<text x="86.4" y="80.9">USB_HUB_P3_DN</text>
<text x="86.4" y="88.6">USB_HUB_WIFI_DN</text>
<text x="86.4" y="91.1">USB_HUB_WIFI_DP</text>
<text x="167.6" y="121.6">USB_HUB_WIFI_DN</text>
<text x="167.6" y="124.1">USB_HUB_WIFI_DP</text>
<text x="35.6" y="134.3">USB_HUB_P1_DN</text>
<text x="35.6" y="136.8">USB_HUB_P1_DP</text>
<text x="94" y="136.8">USB_HUB_P1_DP</text>
<text x="35.6" y="141.9">USB_HUB_P2_DN</text>
<text x="94" y="141.9">USB_HUB_P2_DP</text>
<text x="94" y="139.4">USB_HUB_P1_DN</text>
<text x="35.6" y="144.4">USB_HUB_P2_DP</text>
<text x="94" y="144.4">USB_HUB_P2_DN</text>
</g>
<g font-size="1.8" fill="#725600">
<text x="170.4" y="69.5">USB_P0_DN</text>
<text x="170.4" y="72">USB_P0_DP</text>
<text x="30.4" y="74.5">USB_HUB_UDN</text>
<text x="30.5" y="77.1">USB_HUB_UDP</text>
</g>
<text font-size="1.8" fill="#009600" x="185.4" y="70.8">USB_P0_DP</text>
</svg>
